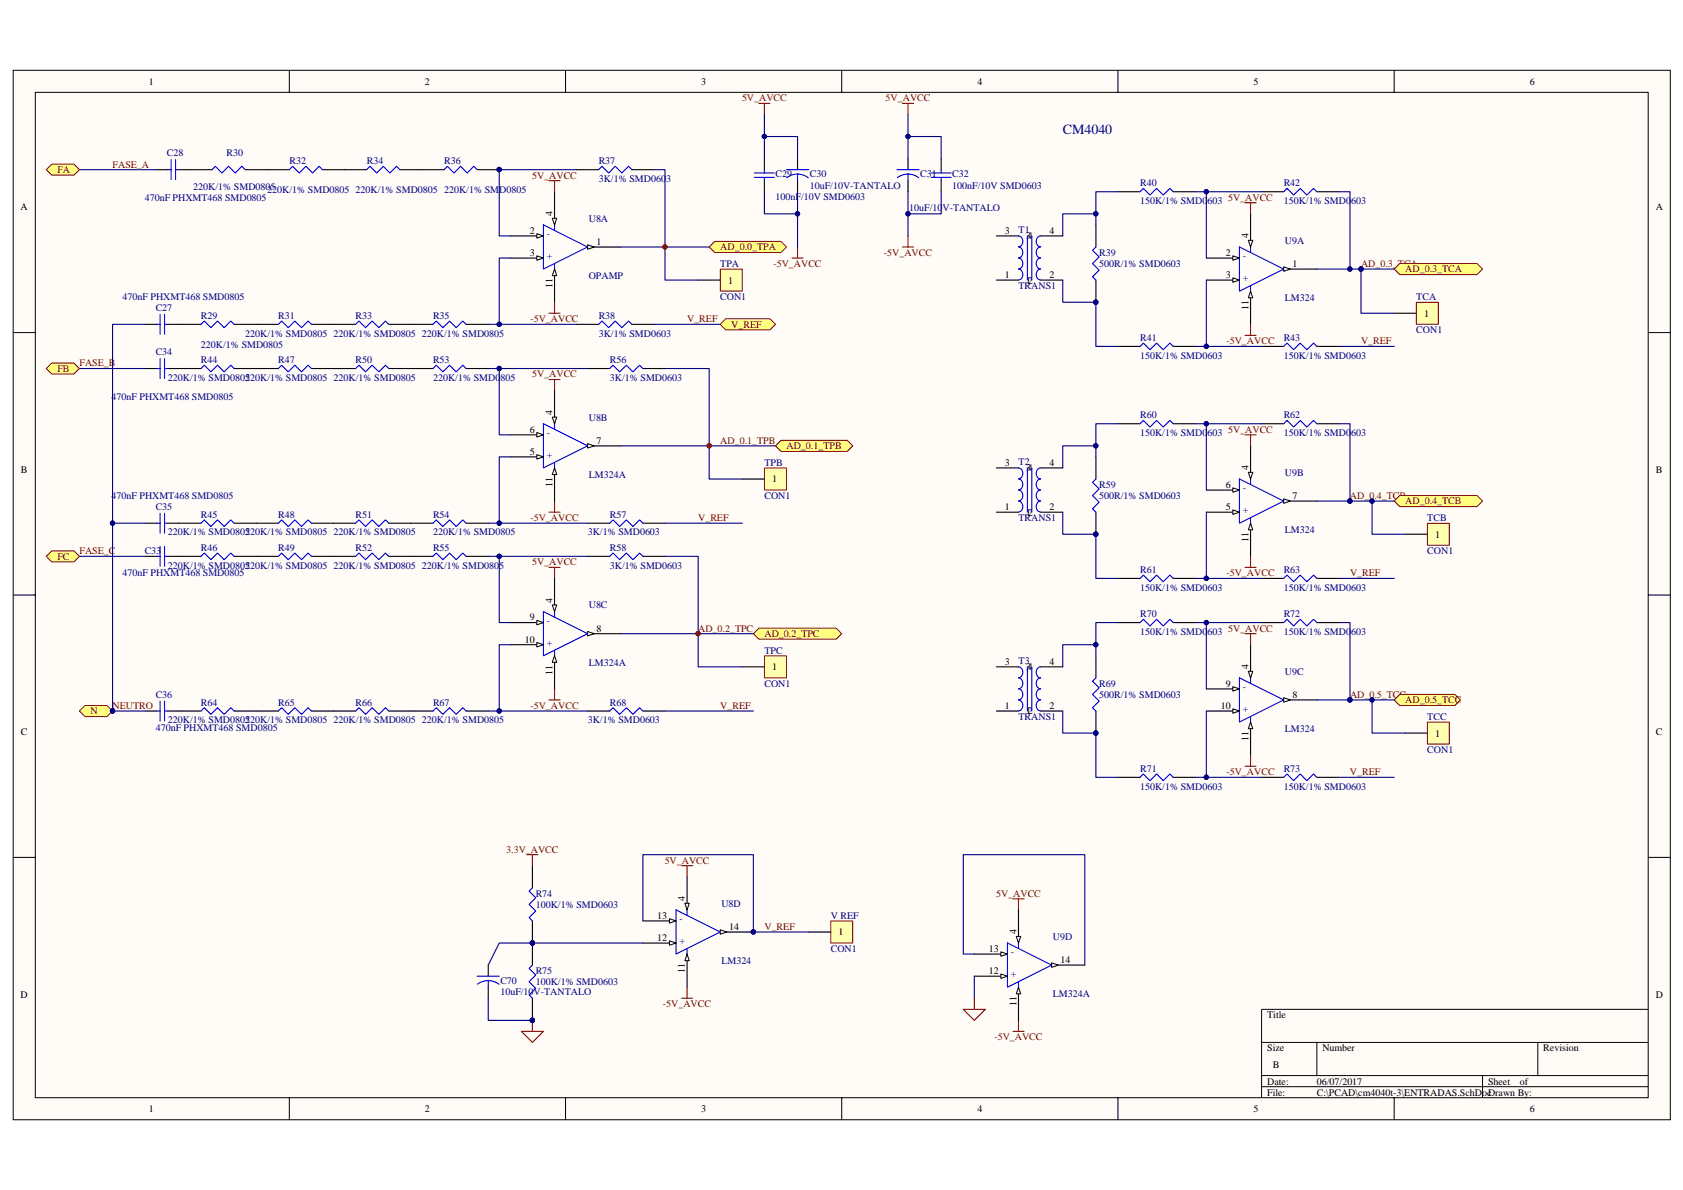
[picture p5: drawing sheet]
<svg xmlns="http://www.w3.org/2000/svg" width="420mm" height="297mm" viewBox="0 0 420 297" stroke-linecap="round" stroke-linejoin="round" font-family="sans-serif">
<path d="M3.3 17.6h413.7v261.9h-413.7z" fill="#fffcf8"/>
<path d="M3.3 17.5h413.7v262h-413.7z" fill="none" stroke="#000" stroke-width=".25"/>
<path d="M8.8 23.1h402.7v250.9h-402.7z" fill="#fffcf8"/>
<g fill="none" stroke="#000" stroke-width=".25">
<path d="M72.2 17.5v5.6M141.2 17.5v5.6M210.1 17.5v5.6M279.1 17.5v5.6M348.1 17.5v5.6M8.8 23.1h402.7v250.9h-402.7zM3.3 83h5.5M411.5 83h5.5M3.3 148.5h5.5M411.5 148.5h5.5M3.3 214h5.5M411.5 214h5.5"/>
<path d="M411.5 251.9h-96.6v22.1M72.2 274v5.5M141.2 274v5.5M210.1 274v5.5M279.1 274v5.5M314.9 260.2h96.6M314.9 268.5h96.6M314.9 271.3h96.6M328.7 260.2v8.3M348.1 274v5.5M370.1 268.5v5.5M383.9 260.2v8.3"/>
</g>
<g fill="#000080" stroke="#000080" stroke-width=".25">
<circle cx="166" cy="61.6" r=".53"/>
<circle cx="174.3" cy="158.2" r=".53"/>
<circle cx="177" cy="111.3" r=".54"/>
<circle cx="124.6" cy="42.3" r=".54"/>
</g>
<g fill="none" stroke="#000" stroke-width=".28">
<path d="M47.4 42.4h5.5M61.2 42.4h11M80.5 42.4h11M99.8 42.4h11M119.1 42.4h5.5M143.9 42.4h5.6M157.7 42.4h5.5M127.4 64.4h8.3M44.7 81h5.5M44.7 92h5.5M58.5 81h11M58.5 92h11"/>
<path d="M77.8 81h11M77.8 92h11M97.1 81h11M97.1 92h11M116.4 81h5.5M116.4 92h5.5M143.9 81h5.6M146.7 92h5.5M157.7 81h5.5M160.5 92h5.5M44.7 130.6h5.5M58.5 130.6h11"/>
<path d="M77.8 130.6h11M97.1 130.6h11M116.4 130.6h5.5M146.7 130.6h5.5M160.5 130.6h5.5"/>
</g>
<g fill="none" stroke="#00f" stroke-width=".28">
<path d="M52.9 42.4l.9-.9 1.6 1.7 1.7-1.7 1.6 1.7 1.7-1.7 .8 .9M72.2 42.4l.9-.9 1.6 1.7 1.7-1.7 1.6 1.7 1.7-1.7 .8 .9M91.5 42.4l.9-.9 1.6 1.7 1.7-1.7 1.6 1.7 1.7-1.7 .8 .9M110.8 42.4l.9-.9 1.6 1.7 1.7-1.7 1.6 1.7 1.7-1.7 .8 .9M135.7 56.1l11 5.6-11 5.5zM138.4 56.1v1.4M149.5 42.4l.8-.9 1.6 1.7 1.7-1.7 1.6 1.7 1.7-1.7 .8 .9M138.4 65.8v1.4M50.2 81l.8-.9 1.7 1.7 1.6-1.7 1.7 1.7 1.6-1.7 .9 .9M50.2 92l.8-.8 1.7 1.6 1.6-1.6 1.7 1.6 1.6-1.6 .9 .8M69.5 81l.8-.9 1.7 1.7 1.6-1.7 1.7 1.7 1.6-1.7 .9 .9M69.5 92l.8-.8 1.7 1.6 1.6-1.6 1.7 1.6 1.6-1.6 .9 .8"/>
<path d="M88.8 81l.8-.9 1.7 1.7 1.6-1.7 1.7 1.7 1.6-1.7 .9 .9M88.8 92l.8-.8 1.7 1.6 1.6-1.6 1.7 1.6 1.6-1.6 .9 .8M108.1 81l.8-.9 1.7 1.7 1.6-1.7 1.7 1.7 1.6-1.7 .9 .9M108.1 92l.8-.8 1.7 1.6 1.6-1.6 1.7 1.6 1.6-1.6 .9 .8M149.5 81l.8-.9 1.6 1.7 1.7-1.7 1.6 1.7 1.7-1.7 .8 .9M152.2 92l.8-.8 1.7 1.6 1.7-1.6 1.6 1.6 1.7-1.6 .8 .8M50.2 130.6l.8-.8 1.7 1.6 1.6-1.6 1.7 1.6 1.6-1.6 .9 .8M69.5 130.6l.8-.8 1.7 1.6 1.6-1.6 1.7 1.6 1.6-1.6 .9 .8M88.8 130.6l.8-.8 1.7 1.6 1.6-1.6 1.7 1.6 1.6-1.6 .9 .8M108.1 130.6l.8-.8 1.7 1.6 1.6-1.6 1.7 1.6 1.6-1.6 .9 .8M152.2 130.6l.8-.8 1.7 1.6 1.7-1.6 1.6 1.6 1.7-1.6 .8 .8"/>
</g>
<path d="M134 63.9l1.7 .5-1.7 .6z" fill="#fffcf8"/>
<path d="M134 63.9l1.7 .5-1.7 .6z" fill="none" stroke="#000" stroke-width=".25"/>
<path d="M127.4 58.9h8.3" fill="none" stroke="#000" stroke-width=".28"/>
<path d="M134 58.3l1.7 .6-1.7 .5z" fill="#fffcf8"/>
<path d="M134 58.3l1.7 .6-1.7 .5z" fill="none" stroke="#000" stroke-width=".25"/>
<path d="M146.7 61.7h8.3" fill="none" stroke="#000" stroke-width=".28"/>
<path d="M146.7 61.1l1.7 .6-1.7 .5z" fill="#fffcf8"/>
<path d="M146.7 61.1l1.7 .6-1.7 .5z" fill="none" stroke="#000" stroke-width=".25"/>
<path d="M138.4 47.9v8.2" fill="none" stroke="#000" stroke-width=".28"/>
<path d="M137.9 54.5h1.1l-.6 1.6z" fill="#fffcf8"/>
<path d="M137.9 54.5h1.1l-.6 1.6z" fill="none" stroke="#000" stroke-width=".25"/>
<path d="M138.4 67.2v8.2" fill="none" stroke="#000" stroke-width=".28"/>
<path d="M138.4 67.2l.6 1.6h-1.1z" fill="#fffcf8"/>
<path d="M138.4 67.2l.6 1.6h-1.1z" fill="none" stroke="#000" stroke-width=".25"/>
<path d="M137 45.1h2.8M138.4 45.1v2.8M137 78.2h2.8M138.4 75.4v2.8M137 94.7h2.8M138.4 94.7v2.8M137 127.8h2.8M138.4 125.1v2.7M137 141.6h2.8M138.4 141.6v2.8M137 174.7h2.8M138.4 172v2.7" fill="none" stroke="#800000" stroke-width=".28"/>
<path d="M19.8 42.4h19.3M19.8 92h16.6M163.2 81h16.6M19.8 138.9h16.6M166 130.6h19.3M166 177.5h22.1" fill="none" stroke="#000080" stroke-width=".28"/>
<g fill="none" stroke="#000" stroke-width=".28">
<path d="M248.8 58.9h5.5M259.8 58.9h5.5M273.6 56.1v5.6M279.1 47.9h5.5M292.9 47.9h5.5M314.9 47.9h5.6M328.7 47.9h5.6M248.8 69.9h5.5M259.8 69.9h5.5M273.6 69.9v5.5M301.2 69.9h8.2M279.1 86.5h5.5"/>
<path d="M292.9 86.5h5.5M314.9 86.5h5.6M328.7 86.5h5.6M44.7 138.9h5.5M58.5 138.9h11M77.8 138.9h11M97.1 138.9h11M116.4 138.9h5.5M146.7 138.9h5.5M160.5 138.9h5.5M44.7 177.5h5.5M58.5 177.5h11"/>
<path d="M77.8 177.5h11M97.1 177.5h11M116.4 177.5h5.5M146.7 177.5h5.5M160.5 177.5h5.5"/>
</g>
<g fill="none" stroke="#00f" stroke-width=".28">
<path d="M254.3 58.9a1.4 1.4 0 0 1 1 1.4 1.4 1.4 0 0 1-1 1.3M256.5 58.9v11M257.6 58.9v11M259.8 58.9a1.4 1.4 0 0 0-1.1 1.4 1.4 1.4 0 0 0 1.1 1.3M284.6 47.9l.8-.9 1.7 1.7 1.6-1.7 1.7 1.7 1.7-1.7 .8 .9M320.5 47.9l.8-.9 1.6 1.7 1.7-1.7 1.7 1.7 1.6-1.7 .8 .9M254.3 61.7a1.42 1.42 0 0 1 1 1.3 1.42 1.42 0 0 1-1 1.4 1.42 1.42 0 0 1 1 1.4 1.42 1.42 0 0 1-1 1.4 1.4 1.4 0 0 1 1 1.3 1.4 1.4 0 0 1-1 1.4M259.8 61.7a1.41 1.41 0 0 0-1.1 1.3 1.41 1.41 0 0 0 1.1 1.4 1.41 1.41 0 0 0-1.1 1.4 1.41 1.41 0 0 0 1.1 1.4 1.4 1.4 0 0 0-1.1 1.3 1.4 1.4 0 0 0 1.1 1.4M273.6 61.7l-.9 .8 1.7 1.6-1.7 1.7 1.7 1.6-1.7 1.7 .9 .8M309.4 61.7l11.1 5.5-11.1 5.5zM312.2 61.7v1.3M312.2 71.3v1.4"/>
<path d="M284.6 86.5l.8-.9 1.7 1.7 1.6-1.7 1.7 1.7 1.7-1.7 .8 .9M320.5 86.5l.8-.9 1.6 1.7 1.7-1.7 1.7 1.7 1.6-1.7 .8 .9M50.2 138.9l.8-.9 1.7 1.7 1.6-1.7 1.7 1.7 1.6-1.7 .9 .9M69.5 138.9l.8-.9 1.7 1.7 1.6-1.7 1.7 1.7 1.6-1.7 .9 .9M88.8 138.9l.8-.9 1.7 1.7 1.6-1.7 1.7 1.7 1.6-1.7 .9 .9M108.1 138.9l.8-.9 1.7 1.7 1.6-1.7 1.7 1.7 1.6-1.7 .9 .9M152.2 138.9l.8-.9 1.7 1.7 1.7-1.7 1.6 1.7 1.7-1.7 .8 .9M50.2 177.5l.8-.8 1.7 1.6 1.6-1.6 1.7 1.6 1.6-1.6 .9 .8M69.5 177.5l.8-.8 1.7 1.6 1.6-1.6 1.7 1.6 1.6-1.6 .9 .8M88.8 177.5l.8-.8 1.7 1.6 1.6-1.6 1.7 1.6 1.6-1.6 .9 .8M108.1 177.5l.8-.8 1.7 1.6 1.6-1.6 1.7 1.6 1.6-1.6 .9 .8M152.2 177.5l.8-.8 1.7 1.6 1.7-1.6 1.6 1.6 1.7-1.6 .8 .8"/>
</g>
<circle cx="273.6" cy="75.4" r=".54" fill="#000080" stroke="#000080" stroke-width=".25"/>
<path d="M307.8 69.4l1.6 .5-1.6 .6z" fill="#fffcf8"/>
<path d="M307.8 69.4l1.6 .5-1.6 .6z" fill="none" stroke="#000" stroke-width=".25"/>
<path d="M301.2 64.4h8.2" fill="none" stroke="#000" stroke-width=".28"/>
<path d="M307.8 63.9l1.6 .5-1.6 .6z" fill="#fffcf8"/>
<path d="M307.8 63.9l1.6 .5-1.6 .6z" fill="none" stroke="#000" stroke-width=".25"/>
<path d="M320.5 67.2h8.2" fill="none" stroke="#000" stroke-width=".28"/>
<path d="M320.5 66.6l1.6 .6-1.6 .5z" fill="#fffcf8"/>
<path d="M320.5 66.6l1.6 .6-1.6 .5z" fill="none" stroke="#000" stroke-width=".25"/>
<path d="M312.2 53.4v8.3" fill="none" stroke="#000" stroke-width=".28"/>
<path d="M311.6 60h1.1l-.5 1.7z" fill="#fffcf8"/>
<path d="M311.6 60h1.1l-.5 1.7z" fill="none" stroke="#000" stroke-width=".25"/>
<path d="M312.2 72.7v8.3" fill="none" stroke="#000" stroke-width=".28"/>
<path d="M312.2 72.7l.5 1.6h-1.1z" fill="#fffcf8"/>
<path d="M312.2 72.7l.5 1.6h-1.1z" fill="none" stroke="#000" stroke-width=".25"/>
<path d="M309.4 119.6l11.1 5.5-11.1 5.5zM312.2 119.6v1.3M312.2 129.2v1.4" fill="none" stroke="#00f" stroke-width=".28"/>
<path d="M301.2 127.8h8.2" fill="none" stroke="#000" stroke-width=".28"/>
<path d="M307.8 127.3l1.6 .5-1.6 .6z" fill="#fffcf8"/>
<path d="M307.8 127.3l1.6 .5-1.6 .6z" fill="none" stroke="#000" stroke-width=".25"/>
<path d="M301.2 122.3h8.2" fill="none" stroke="#000" stroke-width=".28"/>
<path d="M307.8 121.8l1.6 .5-1.6 .6z" fill="#fffcf8"/>
<path d="M307.8 121.8l1.6 .5-1.6 .6z" fill="none" stroke="#000" stroke-width=".25"/>
<path d="M320.5 125.1h8.2" fill="none" stroke="#000" stroke-width=".28"/>
<path d="M320.5 124.5l1.6 .6-1.6 .5z" fill="#fffcf8"/>
<path d="M320.5 124.5l1.6 .6-1.6 .5z" fill="none" stroke="#000" stroke-width=".25"/>
<path d="M312.2 111.3v8.3" fill="none" stroke="#000" stroke-width=".28"/>
<path d="M311.6 117.9h1.1l-.5 1.7z" fill="#fffcf8"/>
<path d="M311.6 117.9h1.1l-.5 1.7z" fill="none" stroke="#000" stroke-width=".25"/>
<path d="M312.2 130.6v8.3" fill="none" stroke="#000" stroke-width=".28"/>
<path d="M312.2 130.6l.5 1.6h-1.1z" fill="#fffcf8"/>
<path d="M312.2 130.6l.5 1.6h-1.1z" fill="none" stroke="#000" stroke-width=".25"/>
<path d="M309.4 169.2l11.1 5.5-11.1 5.5zM312.2 169.2v1.4M312.2 178.9v1.3" fill="none" stroke="#00f" stroke-width=".28"/>
<path d="M301.2 177.5h8.2" fill="none" stroke="#000" stroke-width=".28"/>
<path d="M307.8 176.9l1.6 .6-1.6 .5z" fill="#fffcf8"/>
<path d="M307.8 176.9l1.6 .6-1.6 .5z" fill="none" stroke="#000" stroke-width=".25"/>
<path d="M301.2 172h8.2" fill="none" stroke="#000" stroke-width=".28"/>
<path d="M307.8 171.4l1.6 .6-1.6 .5z" fill="#fffcf8"/>
<path d="M307.8 171.4l1.6 .6-1.6 .5z" fill="none" stroke="#000" stroke-width=".25"/>
<path d="M320.5 174.7h8.2" fill="none" stroke="#000" stroke-width=".28"/>
<path d="M320.5 174.2l1.6 .5-1.6 .6z" fill="#fffcf8"/>
<path d="M320.5 174.2l1.6 .5-1.6 .6z" fill="none" stroke="#000" stroke-width=".25"/>
<path d="M312.2 160.9v8.3" fill="none" stroke="#000" stroke-width=".28"/>
<path d="M311.6 167.6h1.1l-.5 1.6z" fill="#fffcf8"/>
<path d="M311.6 167.6h1.1l-.5 1.6z" fill="none" stroke="#000" stroke-width=".25"/>
<path d="M312.2 180.2v8.3" fill="none" stroke="#000" stroke-width=".28"/>
<path d="M312.2 180.2l.5 1.7h-1.1z" fill="#fffcf8"/>
<path d="M312.2 180.2l.5 1.7h-1.1z" fill="none" stroke="#000" stroke-width=".25"/>
<path d="M310.8 50.6h2.8M312.2 50.6v2.8M310.8 83.7h2.8M312.2 81v2.7M310.8 108.5h2.8M312.2 108.5v2.8M312.2 138.9v2.7M310.8 141.6h2.8M310.8 158.2h2.8M312.2 158.2v2.7M310.8 191.3h2.8M312.2 188.5v2.8" fill="none" stroke="#800000" stroke-width=".28"/>
<path d="M334.3 86.5h13.8M334.3 144.4h13.8M334.3 194h13.8" fill="none" stroke="#000080" stroke-width=".28"/>
<g fill="none" stroke="#000" stroke-width=".28">
<path d="M248.8 116.8h5.5M259.8 116.8h5.5M273.6 114v5.6M279.1 105.8h5.5M292.9 105.8h5.5M314.9 105.8h5.6M328.7 105.8h5.6M248.8 127.8h5.5M259.8 127.8h5.5M273.6 127.8v5.5M279.1 144.4h5.5M279.1 155.4h5.5"/>
<path d="M292.9 144.4h5.5M292.9 155.4h5.5M314.9 144.4h5.6M314.9 155.4h5.6M328.7 144.4h5.6M328.7 155.4h5.6M248.8 177.5h5.5M248.8 166.5h5.5M259.8 177.5h5.5M259.8 166.5h5.5M273.6 163.7v5.5M273.6 177.5v5.5"/>
<path d="M279.1 194h5.5M292.9 194h5.5M314.9 194h5.6M328.7 194h5.6M160.5 235.4h8.3"/>
</g>
<g fill="none" stroke="#00f" stroke-width=".28">
<path d="M254.3 119.6a1.42 1.42 0 0 1 1 1.3 1.42 1.42 0 0 1-1 1.4 1.42 1.42 0 0 1 1 1.4 1.42 1.42 0 0 1-1 1.4 1.4 1.4 0 0 1 1 1.3 1.4 1.4 0 0 1-1 1.4M254.3 116.8a1.4 1.4 0 0 1 1 1.4 1.4 1.4 0 0 1-1 1.3M256.5 116.8v11M257.6 116.8v11M259.8 119.6a1.41 1.41 0 0 0-1.1 1.3 1.41 1.41 0 0 0 1.1 1.4 1.41 1.41 0 0 0-1.1 1.4 1.41 1.41 0 0 0 1.1 1.4 1.4 1.4 0 0 0-1.1 1.3 1.4 1.4 0 0 0 1.1 1.4M259.8 116.8a1.4 1.4 0 0 0-1.1 1.4 1.4 1.4 0 0 0 1.1 1.3M273.6 119.6l-.9 .8 1.7 1.6-1.7 1.7 1.7 1.6-1.7 1.7 .9 .8M284.6 105.8l.8-.9 1.7 1.7 1.6-1.7 1.7 1.7 1.7-1.7 .8 .9M320.5 105.8l.8-.9 1.6 1.7 1.7-1.7 1.7 1.7 1.6-1.7 .8 .9M284.6 144.4l.8-.8 1.7 1.6 1.6-1.6 1.7 1.6 1.7-1.6 .8 .8M284.6 155.4l.8-.8 1.7 1.7 1.6-1.7 1.7 1.7 1.7-1.7 .8 .8M320.5 144.4l.8-.8 1.6 1.6 1.7-1.6 1.7 1.6 1.6-1.6 .8 .8"/>
<path d="M320.5 155.4l.8-.8 1.6 1.7 1.7-1.7 1.7 1.7 1.6-1.7 .8 .8M254.3 166.5a1.42 1.42 0 0 1 1 1.3 1.42 1.42 0 0 1-1 1.4 1.42 1.42 0 0 1 1 1.4 1.42 1.42 0 0 1-1 1.4 1.42 1.42 0 0 1 1 1.3 1.42 1.42 0 0 1-1 1.4 1.4 1.4 0 0 1 1 1.4 1.4 1.4 0 0 1-1 1.3M256.5 166.5v11M257.6 166.5v11M259.8 166.5a1.41 1.41 0 0 0-1.1 1.3 1.41 1.41 0 0 0 1.1 1.4 1.41 1.41 0 0 0-1.1 1.4 1.41 1.41 0 0 0 1.1 1.4 1.41 1.41 0 0 0-1.1 1.3 1.41 1.41 0 0 0 1.1 1.4 1.4 1.4 0 0 0-1.1 1.4 1.4 1.4 0 0 0 1.1 1.3M273.6 169.2l-.9 .8 1.7 1.7-1.7 1.6 1.7 1.7-1.7 1.7 .9 .8M284.6 194l.8-.8 1.7 1.7 1.6-1.7 1.7 1.7 1.7-1.7 .8 .8M320.5 194l.8-.8 1.6 1.7 1.7-1.7 1.7 1.7 1.6-1.7 .8 .8M168.8 227.1l11 5.5-11 5.5zM171.5 227.1v1.4M171.5 236.8v1.3"/>
</g>
<g fill="#000080" stroke="#000080" stroke-width=".25">
<circle cx="273.6" cy="133.3" r=".54"/>
<circle cx="273.6" cy="183" r=".54"/>
</g>
<path d="M167.1 234.8l1.7 .6-1.7 .5z" fill="#fffcf8"/>
<path d="M167.1 234.8l1.7 .6-1.7 .5z" fill="none" stroke="#000" stroke-width=".25"/>
<path d="M160.5 229.9h8.3" fill="none" stroke="#000" stroke-width=".28"/>
<path d="M167.1 229.3l1.7 .6-1.7 .5z" fill="#fffcf8"/>
<path d="M167.1 229.3l1.7 .6-1.7 .5z" fill="none" stroke="#000" stroke-width=".25"/>
<path d="M179.8 232.6h8.3" fill="none" stroke="#000" stroke-width=".28"/>
<path d="M179.8 232.1l1.7 .5-1.7 .6z" fill="#fffcf8"/>
<path d="M179.8 232.1l1.7 .5-1.7 .6z" fill="none" stroke="#000" stroke-width=".25"/>
<circle cx="188.1" cy="232.6" r=".54" fill="#000080" stroke="#000080" stroke-width=".25"/>
<path d="M171.5 218.8v8.3" fill="none" stroke="#000" stroke-width=".28"/>
<path d="M171 225.5h1.1l-.6 1.6z" fill="#fffcf8"/>
<path d="M171 225.5h1.1l-.6 1.6z" fill="none" stroke="#000" stroke-width=".25"/>
<path d="M171.5 238.1v8.3" fill="none" stroke="#000" stroke-width=".28"/>
<path d="M171.5 238.1l.6 1.7h-1.1z" fill="#fffcf8"/>
<path d="M171.5 238.1l.6 1.7h-1.1z" fill="none" stroke="#000" stroke-width=".25"/>
<g fill="#000080" stroke="#000080" stroke-width=".25">
<circle cx="188.1" cy="232.6" r=".54"/>
<circle cx="132.9" cy="235.4" r=".54"/>
<circle cx="132.9" cy="254.7" r=".54"/>
<circle cx="337" cy="125.1" r=".54"/>
<circle cx="339.8" cy="67.2" r=".54"/>
<circle cx="337" cy="174.7" r=".54"/>
<circle cx="28.1" cy="177.5" r=".54"/>
<circle cx="28.1" cy="130.6" r=".54"/>
</g>
<g fill="none" stroke="#800000" stroke-width=".28">
<path d="M189.5 25.8h2.7M190.8 25.8v2.8M225.3 25.8h2.8M226.7 25.8v2.8M226.7 58.9v2.8M197.7 64.4h2.8M199.1 61.7v2.7M225.3 61.7h2.8M131.5 213.3h2.8M132.9 213.3v2.8M170.1 216.1h2.8M171.5 216.1v2.7"/>
<path d="M252.9 224.4h2.8M254.3 224.4v2.7M130.2 257.5h5.5l-2.8 2.7zM132.9 254.7v2.8M170.1 249.2h2.8M171.5 246.4v2.8M240.5 251.9h5.5l-2.8 2.8zM243.2 249.2v2.7M252.9 257.5h2.8M254.3 254.7v2.8"/>
</g>
<g fill="none" stroke="#000" stroke-width=".28">
<path d="M190.8 39.6v2.8M199.1 39.6v2.8M226.7 39.6v2.8M235 39.6v2.8M39.1 42.4h2.8M44.7 42.4h2.7M190.8 45.1v2.8M199.1 45.1v2.8M226.7 45.1v2.8M235 45.1v2.8M36.4 81h2.7M36.4 92h2.7"/>
<path d="M41.9 81h2.8M41.9 92h2.8M36.4 130.6h2.7M36.4 138.9h2.7M41.9 130.6h2.8M41.9 138.9h2.8M36.4 177.5h2.7M41.9 177.5h2.8M132.9 216.1v5.5M132.9 229.9v11M132.9 249.2v5.5"/>
</g>
<g fill="none" stroke="#00f" stroke-width=".28">
<path d="M42.7 39.9v4.9M43.8 39.9v4.9M41.9 42.4h.8M43.8 42.4h.9M188.4 44.3h4.9M188.4 43.2h4.9M190.8 42.4v.8M190.8 44.3v.8M196.4 42.4h5.5M196.4 44.4l1.3-.7 1.5-.2 1.3 .2 1.3 .7M199.1 43.5v1.6M223.9 42.4h5.6"/>
<path d="M224 44.4l1.3-.7 1.4-.2 1.4 .2 1.3 .7M226.7 43.5v1.6M232.5 44.3h5M232.5 43.2h5M235 42.4v.8M235 44.3v.8M40 78.5v4.9M41.1 78.5v4.9M39.1 81h.9M39.1 92h.9M40 89.5v5M41.1 81h.8"/>
<path d="M41.1 89.5v5M41.1 92h.8M39.1 130.6h.9M39.1 138.9h.9M40 128.1v5M40 136.4v5M41.1 128.1v5M41.1 136.4v5M41.1 130.6h.8M41.1 138.9h.8M39.1 177.5h.9M40 175v5"/>
<path d="M41.1 175v5M41.1 177.5h.8M132.9 221.6l-.8 .8 1.6 1.7-1.6 1.6 1.6 1.7-1.6 1.6 .8 .9M132.9 240.9l-.8 .8 1.6 1.7-1.6 1.6 1.6 1.7-1.6 1.6 .8 .9"/>
</g>
<path d="M28.1 130.6h8.3M243.2 238.1h-2.7v-24.8h30.3v27.6M243.2 243.7v5.5" fill="none" stroke="#000080" stroke-width=".28"/>
<g fill="#ffff80" stroke="#800000" stroke-width=".25">
<path d="M178.4 60.3h16.6l1.4 1.4-1.4 1.3h-16.6l-1.4-1.3z" fill-rule="evenodd"/>
<path d="M181.2 79.6h11l1.4 1.4-1.4 1.3h-11l-1.4-1.3z" fill-rule="evenodd"/>
<path d="M193.6 111.3l1.4-1.4h16.5l1.4 1.4-1.4 1.4h-16.5z" fill-rule="evenodd"/>
<path d="M188.1 158.2l1.4-1.4h19.3l1.3 1.4-1.3 1.4h-19.3z" fill-rule="evenodd"/>
<path d="M348.1 67.2l1.3-1.4h19.3l1.4 1.4-1.4 1.3h-19.3z" fill-rule="evenodd"/>
<path d="M348.1 125.1l1.3-1.4h19.3l1.4 1.4-1.4 1.3h-19.3z" fill-rule="evenodd"/>
<path d="M348.1 174.7l1.3-1.4h13.8l1.4 1.4-1.4 1.4h-13.8z" fill-rule="evenodd"/>
<path d="M11.5 42.4l1.4-1.4h5.5l1.4 1.4-1.4 1.3h-5.5z" fill-rule="evenodd"/>
<path d="M11.5 92l1.4-1.4h5.5l1.4 1.4-1.4 1.4h-5.5z" fill-rule="evenodd"/>
<path d="M11.5 138.9l1.4-1.4h5.5l1.4 1.4-1.4 1.4h-5.5z" fill-rule="evenodd"/>
<path d="M19.8 177.5l1.4-1.4h5.5l1.4 1.4-1.4 1.4h-5.5z" fill-rule="evenodd"/>
</g>
<circle cx="28.1" cy="177.5" r=".54" fill="#000080" stroke="#000080" stroke-width=".25"/>
<path d="M179.8 67.2h5.5v5.5h-5.5z" fill="#ffffb0"/>
<path d="M179.8 67.2h5.5v5.5h-5.5z" fill="none" stroke="#800000" stroke-width=".25"/>
<path d="M174.3 69.9h5.5" fill="none" stroke="#000" stroke-width=".28"/>
<path d="M190.9 116.8h5.5v5.5h-5.5z" fill="#ffffb0"/>
<path d="M190.8 116.8h5.6v5.5h-5.6z" fill="none" stroke="#800000" stroke-width=".25"/>
<path d="M185.3 119.6h5.5" fill="none" stroke="#000" stroke-width=".28"/>
<path d="M190.9 163.7h5.5v5.5h-5.5z" fill="#ffffb0"/>
<path d="M190.8 163.7h5.6v5.5h-5.6z" fill="none" stroke="#800000" stroke-width=".25"/>
<path d="M185.3 166.5h5.5" fill="none" stroke="#000" stroke-width=".28"/>
<path d="M356.4 180.3h5.4v5.4h-5.4z" fill="#ffffb0"/>
<path d="M356.4 180.3h5.4v5.4h-5.4z" fill="none" stroke="#800000" stroke-width=".25"/>
<path d="M350.8 183h5.5" fill="none" stroke="#000" stroke-width=".28"/>
<path d="M356.4 130.6h5.4v5.5h-5.4z" fill="#ffffb0"/>
<path d="M356.4 130.6h5.4v5.5h-5.4z" fill="none" stroke="#800000" stroke-width=".25"/>
<path d="M350.8 133.3h5.5" fill="none" stroke="#000" stroke-width=".28"/>
<path d="M353.6 75.5h5.5v5.4h-5.5z" fill="#ffffb0"/>
<path d="M353.6 75.5h5.5v5.4h-5.5z" fill="none" stroke="#800000" stroke-width=".25"/>
<path d="M348.1 78.2h5.5" fill="none" stroke="#000" stroke-width=".28"/>
<path d="M339.8 67.2v11h8.3M342.5 125.1v8.2h8.3M342.5 174.7v8.3h8.3" fill="none" stroke="#000080" stroke-width=".28"/>
<g fill="#000080" stroke="#000080" stroke-width=".25">
<circle cx="339.8" cy="67.2" r=".54"/>
<circle cx="342.5" cy="125.1" r=".54"/>
<circle cx="342.5" cy="174.7" r=".54"/>
</g>
<path d="M207.4 229.9h5.5v5.5h-5.5z" fill="#ffffb0"/>
<path d="M207.4 229.9h5.5v5.5h-5.5z" fill="none" stroke="#800000" stroke-width=".25"/>
<path d="M127.4 114h8.3M201.9 232.6h5.5" fill="none" stroke="#000" stroke-width=".28"/>
<path d="M135.7 105.8l11 5.5-11 5.5zM138.4 105.8v1.3M138.4 115.4v1.4" fill="none" stroke="#00f" stroke-width=".28"/>
<path d="M134 113.5l1.7 .5-1.7 .6z" fill="#fffcf8"/>
<path d="M134 113.5l1.7 .5-1.7 .6z" fill="none" stroke="#000" stroke-width=".25"/>
<path d="M127.4 108.5h8.3" fill="none" stroke="#000" stroke-width=".28"/>
<path d="M134 108l1.7 .5-1.7 .6z" fill="#fffcf8"/>
<path d="M134 108l1.7 .5-1.7 .6z" fill="none" stroke="#000" stroke-width=".25"/>
<path d="M146.7 111.3h8.3" fill="none" stroke="#000" stroke-width=".28"/>
<path d="M146.7 110.7l1.7 .6-1.7 .5z" fill="#fffcf8"/>
<path d="M146.7 110.7l1.7 .6-1.7 .5z" fill="none" stroke="#000" stroke-width=".25"/>
<path d="M138.4 97.5v8.3" fill="none" stroke="#000" stroke-width=".28"/>
<path d="M137.9 104.1h1.1l-.6 1.7z" fill="#fffcf8"/>
<path d="M137.9 104.1h1.1l-.6 1.7z" fill="none" stroke="#000" stroke-width=".25"/>
<path d="M138.4 116.8v8.3" fill="none" stroke="#000" stroke-width=".28"/>
<path d="M138.4 116.8l.6 1.7h-1.1z" fill="#fffcf8"/>
<path d="M138.4 116.8l.6 1.7h-1.1z" fill="none" stroke="#000" stroke-width=".25"/>
<path d="M135.7 152.7l11 5.5-11 5.5zM138.4 152.7v1.3M138.4 162.3v1.4" fill="none" stroke="#00f" stroke-width=".28"/>
<path d="M127.4 160.9h8.3" fill="none" stroke="#000" stroke-width=".28"/>
<path d="M134 160.4l1.7 .5-1.7 .6z" fill="#fffcf8"/>
<path d="M134 160.4l1.7 .5-1.7 .6z" fill="none" stroke="#000" stroke-width=".25"/>
<path d="M127.4 155.4h8.3" fill="none" stroke="#000" stroke-width=".28"/>
<path d="M134 154.9l1.7 .5-1.7 .6z" fill="#fffcf8"/>
<path d="M134 154.9l1.7 .5-1.7 .6z" fill="none" stroke="#000" stroke-width=".25"/>
<path d="M146.7 158.2h8.3" fill="none" stroke="#000" stroke-width=".28"/>
<path d="M146.7 157.6l1.7 .6-1.7 .5z" fill="#fffcf8"/>
<path d="M146.7 157.6l1.7 .6-1.7 .5z" fill="none" stroke="#000" stroke-width=".25"/>
<path d="M138.4 144.4v8.3" fill="none" stroke="#000" stroke-width=".28"/>
<path d="M137.9 151h1.1l-.6 1.7z" fill="#fffcf8"/>
<path d="M137.9 151h1.1l-.6 1.7z" fill="none" stroke="#000" stroke-width=".25"/>
<path d="M138.4 163.7v8.3" fill="none" stroke="#000" stroke-width=".28"/>
<path d="M138.4 163.7l.6 1.6h-1.1z" fill="#fffcf8"/>
<path d="M138.4 163.7l.6 1.6h-1.1z" fill="none" stroke="#000" stroke-width=".25"/>
<path d="M251.5 235.4l11 5.5-11 5.5zM254.3 235.4v1.4M254.3 245v1.4" fill="none" stroke="#00f" stroke-width=".28"/>
<path d="M243.2 243.7h8.3" fill="none" stroke="#000" stroke-width=".28"/>
<path d="M249.9 243.1l1.6 .6-1.6 .5z" fill="#fffcf8"/>
<path d="M249.9 243.1l1.6 .6-1.6 .5z" fill="none" stroke="#000" stroke-width=".25"/>
<path d="M243.2 238.1h8.3" fill="none" stroke="#000" stroke-width=".28"/>
<path d="M249.9 237.6l1.6 .5-1.6 .6z" fill="#fffcf8"/>
<path d="M249.9 237.6l1.6 .5-1.6 .6z" fill="none" stroke="#000" stroke-width=".25"/>
<path d="M262.5 240.9h8.3" fill="none" stroke="#000" stroke-width=".28"/>
<path d="M262.5 240.3l1.7 .6-1.7 .6z" fill="#fffcf8"/>
<path d="M262.5 240.3l1.7 .6-1.7 .6z" fill="none" stroke="#000" stroke-width=".25"/>
<path d="M254.3 227.1v8.3" fill="none" stroke="#000" stroke-width=".28"/>
<path d="M253.7 233.7h1.1l-.5 1.7z" fill="#fffcf8"/>
<path d="M253.7 233.7h1.1l-.5 1.7z" fill="none" stroke="#000" stroke-width=".25"/>
<path d="M254.3 246.4v8.3" fill="none" stroke="#000" stroke-width=".28"/>
<path d="M254.3 246.4l.5 1.7h-1.1z" fill="#fffcf8"/>
<path d="M254.3 246.4l.5 1.7h-1.1z" fill="none" stroke="#000" stroke-width=".25"/>
<path d="M121.9 240.9v2.8M121.9 246.4v2.8" fill="none" stroke="#000" stroke-width=".28"/>
<path d="M119.1 243.7h5.5M119.2 245.7l1.3-.7 1.4-.2 1.4 .2 1.3 .7M121.9 244.8v1.6" fill="none" stroke="#00f" stroke-width=".28"/>
<g fill="none" stroke="#000080" stroke-width=".28">
<path d="M190.8 34.1h8.3v5.5M190.8 28.6v11M226.7 34.1h8.3v5.5M226.7 28.6v11M143.9 42.4h-19.3v16.5h2.8M163.2 42.4h2.8v27.5h8.3M190.8 47.9v5.5h8.3M199.1 47.9v13.8M226.7 47.9v11M235 47.9v5.5h-8.3M273.6 53.4h-8.3v5.5M279.1 47.9h-5.5v8.2"/>
<path d="M298.4 47.9h16.5M301.2 47.9v16.5M334.3 47.9h2.7v19.3M127.4 64.4h-2.8v16.6M155 61.7h22M265.3 69.9v5.5h8.3v11.1h5.5M301.2 69.9v16.6M328.7 67.2h19.4M36.4 81h-8.3v96.5h8.3M121.9 81h22M121.9 92h24.8M124.6 92v16.5h2.8"/>
<path d="M166 92h11v27.6h8.3M298.4 86.5h16.5M127.4 114h-2.8v16.6M155 111.3h38.6M273.6 111.3h-8.3v5.5M279.1 105.8h-5.5v8.2M298.4 105.8h16.5M301.2 105.8v16.5M334.3 105.8h2.7v19.3M121.9 130.6h24.8M121.9 138.9h24.8M124.6 138.9v16.5h2.8"/>
<path d="M166 138.9h8.3v27.6h11M265.3 127.8v5.5h8.3v11.1h5.5M301.2 127.8v16.6M328.7 125.1h19.4M155 158.2h33.1M279.1 155.4h-5.5v8.3M298.4 144.4h16.5M298.4 155.4h16.5M301.2 155.4v16.6M334.3 155.4h2.7v19.3M121.9 177.5h24.8M127.4 160.9h-2.8v16.6"/>
<path d="M265.3 177.5v5.5h8.3v11h5.5M273.6 160.9h-8.3v5.6M301.2 177.5v16.5M328.7 174.7h19.4M298.4 194h16.5M160.5 229.9v-16.6h27.6v19.3h13.8M160.5 235.4h-35.9l-2.7 5.5M121.9 249.2v5.5h11"/>
</g>
<g fill="#000080" stroke="#000080" stroke-width=".25">
<circle cx="132.9" cy="254.7" r=".54"/>
<circle cx="124.6" cy="42.3" r=".54"/>
<circle cx="124.6" cy="80.9" r=".54"/>
<circle cx="124.6" cy="92" r=".54"/>
<circle cx="124.6" cy="130.6" r=".54"/>
<circle cx="124.6" cy="138.9" r=".54"/>
<circle cx="124.6" cy="177.5" r=".54"/>
<circle cx="28.1" cy="177.5" r=".54"/>
<circle cx="28.1" cy="130.6" r=".54"/>
<circle cx="273.6" cy="53.4" r=".53"/>
<circle cx="273.6" cy="75.4" r=".54"/>
<circle cx="301.1" cy="86.5" r=".53"/>
<circle cx="301.1" cy="47.8" r=".53"/>
<circle cx="337" cy="67.2" r=".54"/>
<circle cx="339.8" cy="67.2" r=".54"/>
<circle cx="273.6" cy="111.3" r=".54"/>
<circle cx="273.6" cy="133.3" r=".54"/>
<circle cx="301.1" cy="144.4" r=".53"/>
<circle cx="301.1" cy="105.8" r=".53"/>
<circle cx="337" cy="125.1" r=".54"/>
<circle cx="342.5" cy="125.1" r=".54"/>
<circle cx="273.6" cy="160.9" r=".54"/>
<circle cx="273.6" cy="183" r=".54"/>
<circle cx="301.1" cy="194" r=".53"/>
<circle cx="301.1" cy="155.4" r=".53"/>
<circle cx="337" cy="174.7" r=".54"/>
<circle cx="342.5" cy="174.7" r=".54"/>
<circle cx="188.1" cy="232.6" r=".54"/>
<circle cx="132.9" cy="235.4" r=".54"/>
<circle cx="190.8" cy="34.1" r=".53"/>
<circle cx="199.1" cy="53.4" r=".53"/>
<circle cx="226.7" cy="34.1" r=".53"/>
<circle cx="226.7" cy="53.4" r=".53"/>
</g>
<g fill="#800000" stroke="#800000" stroke-width=".25">
<circle cx="166" cy="61.6" r=".53"/>
<circle cx="177" cy="111.3" r=".54"/>
<circle cx="174.3" cy="158.2" r=".53"/>
</g>
<text font-size="3.5" fill="#000080" x="265.3" y="33.3">CM4040</text>
<g font-size="2.5">
<text x="37.1" y="21.1">1</text>
<text x="106.1" y="21.1">2</text>
<text x="175.1" y="21.1">3</text>
<text x="244" y="21.1">4</text>
<text x="313" y="21.1">5</text>
<text x="381.9" y="21.1">6</text>
<text x="5.2" y="52.5">A</text>
<text x="137.9" y="53.9" transform="rotate(-90 137.9 53.9)">4</text>
<text x="413.4" y="52.5">A</text>
<text x="132.2" y="58.4">2</text>
<text x="250.8" y="58.4">3</text>
<text x="256.2" y="59.7">34</text>
<text x="262" y="58.4">4</text>
<text x="311.7" y="59.5" transform="rotate(-90 311.7 59.5)">4</text>
<text x="132.2" y="63.9">3</text>
<text x="148.9" y="61.1">1</text>
<text x="306" y="63.9">2</text>
<text x="137.9" y="71.9" transform="rotate(-90 137.9 71.9)">11</text>
<text x="181.7" y="70.8">1</text>
<text x="250.8" y="69.4">1</text>
<text x="256.2" y="70.8">12</text>
<text x="262" y="69.4">2</text>
<text x="306" y="69.4">3</text>
<text x="322.7" y="66.6">1</text>
<text x="311.7" y="77.4" transform="rotate(-90 311.7 77.4)">11</text>
<text x="355.5" y="79">1</text>
<text x="137.9" y="103.6" transform="rotate(-90 137.9 103.6)">4</text>
<text x="132.2" y="113.5">5</text>
<text x="132.2" y="108">6</text>
<text x="148.9" y="110.8">7</text>
<text x="5.2" y="118">B</text>
<text x="250.8" y="116.3">3</text>
<text x="256.2" y="117.7">34</text>
<text x="262" y="116.3">4</text>
<text x="311.7" y="117.4" transform="rotate(-90 311.7 117.4)">4</text>
<text x="413.4" y="118">B</text>
<text x="137.9" y="121.5" transform="rotate(-90 137.9 121.5)">11</text>
<text x="192.8" y="120.4">1</text>
<text x="306" y="121.8">6</text>
<text x="322.7" y="124.5">7</text>
<text x="250.8" y="127.3">1</text>
<text x="256.2" y="128.7">12</text>
<text x="262" y="127.3">2</text>
<text x="306" y="127.3">5</text>
<text x="311.7" y="135.3" transform="rotate(-90 311.7 135.3)">11</text>
<text x="358.3" y="134.2">1</text>
<text x="132.2" y="154.9">9</text>
<text x="137.9" y="150.5" transform="rotate(-90 137.9 150.5)">4</text>
<text x="131" y="160.4">10</text>
<text x="148.9" y="157.6">8</text>
<text x="192.8" y="167.3">1</text>
<text x="250.8" y="165.9">3</text>
<text x="256.2" y="167.3">34</text>
<text x="262" y="165.9">4</text>
<text x="311.7" y="167" transform="rotate(-90 311.7 167)">4</text>
<text x="137.9" y="168.4" transform="rotate(-90 137.9 168.4)">11</text>
<text x="306" y="171.4">9</text>
<text x="250.8" y="177">1</text>
<text x="256.2" y="178.3">12</text>
<text x="262" y="177">2</text>
<text x="304.7" y="177">10</text>
<text x="322.7" y="174.2">8</text>
<text x="5.2" y="183.5">C</text>
<text x="311.7" y="184.9" transform="rotate(-90 311.7 184.9)">11</text>
<text x="358.3" y="183.9">1</text>
<text x="413.4" y="183.5">C</text>
<text x="171" y="224.9" transform="rotate(-90 171 224.9)">4</text>
<text x="164.1" y="229.3">13</text>
<text x="182" y="232.1">14</text>
<text x="209.3" y="233.5">1</text>
<text x="253.7" y="233.2" transform="rotate(-90 253.7 233.2)">4</text>
<text x="164.1" y="234.9">12</text>
<text x="246.8" y="237.6">13</text>
<text x="171" y="242.9" transform="rotate(-90 171 242.9)">11</text>
<text x="246.8" y="243.1">12</text>
<text x="264.8" y="240.4">14</text>
<text x="5.2" y="249">D</text>
<text x="253.7" y="251.1" transform="rotate(-90 253.7 251.1)">11</text>
<text x="413.4" y="249">D</text>
<text x="316.3" y="254.2">Title</text>
<text x="316.3" y="262.4">Size</text>
<text x="330.1" y="262.4">Number</text>
<text x="385.3" y="262.4">Revision</text>
<text x="317.7" y="266.6">B</text>
<text x="316.3" y="270.7">Date:</text>
<text x="316.3" y="273.5">File:</text>
<text x="328.7" y="273.5">C:\PCAD\cm4040t-3\ENTRADAS.SchDocDrawn By:</text>
<text x="328.8" y="270.7">06/07/2017</text>
<text x="371.5" y="270.7">Sheet</text>
<text x="379.5" y="270.7">of</text>
<text x="37.1" y="277.6">1</text>
<text x="106.1" y="277.6">2</text>
<text x="175.1" y="277.6">3</text>
<text x="244" y="277.6">4</text>
<text x="313" y="277.6">5</text>
<text x="381.9" y="277.6">6</text>
</g>
<g font-size="2.5" fill="#800000">
<text x="185.2" y="25.3">5V_AVCC</text>
<text x="221.1" y="25.3">5V_AVCC</text>
<text x="28.1" y="41.8">FASE_A</text>
<text x="14.3" y="43.2">FA</text>
<text x="132.8" y="44.6">5V_AVCC</text>
<text x="306.6" y="50.1">5V_AVCC</text>
<text x="179.8" y="62.5">AD_0.0_TPA</text>
<text x="220.7" y="63.9">-5V_AVCC</text>
<text x="193.1" y="66.6">-5V_AVCC</text>
<text x="339.8" y="66.6">AD_0.3_TCA</text>
<text x="350.8" y="68">AD_0.3_TCA</text>
<text x="132.4" y="80.4">-5V_AVCC</text>
<text x="171.5" y="80.4">V_REF</text>
<text x="182.6" y="81.8">V_REF</text>
<text x="306.2" y="85.9">-5V_AVCC</text>
<text x="339.8" y="85.9">V_REF</text>
<text x="14.3" y="92.8">FB</text>
<text x="19.8" y="91.5">FASE_B</text>
<text x="132.8" y="94.2">5V_AVCC</text>
<text x="179.8" y="110.8">AD_0.1_TPB</text>
<text x="196.4" y="112.1">AD_0.1_TPB</text>
<text x="306.6" y="108">5V_AVCC</text>
<text x="337" y="124.5">AD_0.4_TCB</text>
<text x="350.8" y="125.9">AD_0.4_TCB</text>
<text x="132.4" y="130.1">-5V_AVCC</text>
<text x="174.3" y="130.1">V_REF</text>
<text x="14.3" y="139.7">FC</text>
<text x="19.8" y="138.3">FASE_C</text>
<text x="132.8" y="141.1">5V_AVCC</text>
<text x="306.2" y="143.8">-5V_AVCC</text>
<text x="337" y="143.8">V_REF</text>
<text x="174.3" y="157.6">AD_0.2_TPC</text>
<text x="190.8" y="159">AD_0.2_TPC</text>
<text x="306.6" y="157.6">5V_AVCC</text>
<text x="22.6" y="178.3">N</text>
<text x="28.1" y="177">NEUTRO</text>
<text x="132.4" y="177">-5V_AVCC</text>
<text x="179.8" y="177">V_REF</text>
<text x="337" y="174.2">AD_0.5_TCC</text>
<text x="350.8" y="175.6">AD_0.5_TCC</text>
<text x="306.2" y="193.5">-5V_AVCC</text>
<text x="337" y="193.5">V_REF</text>
<text x="126.4" y="212.8">3.3V_AVCC</text>
<text x="165.9" y="215.6">5V_AVCC</text>
<text x="248.7" y="223.8">5V_AVCC</text>
<text x="190.8" y="232.1">V_REF</text>
<text x="165.5" y="251.4">-5V_AVCC</text>
<text x="248.3" y="259.7">-5V_AVCC</text>
</g>
<g font-size="2.5" fill="#000080">
<text x="41.6" y="39.1">C28</text>
<text x="56.5" y="39.1">R30</text>
<text x="72.3" y="41">R32</text>
<text x="91.6" y="41">R34</text>
<text x="110.9" y="41">R36</text>
<text x="149.5" y="41">R37</text>
<text x="48.2" y="47.3">220K/1% SMD0805</text>
<text x="149.5" y="45.4">3K/1% SMD0603</text>
<text x="193.6" y="44.3">C29</text>
<text x="202.2" y="44.3">C30</text>
<text x="202.2" y="47.1">10uF/10V-TANTALO</text>
<text x="229.7" y="44.3">C31</text>
<text x="237.7" y="44.3">C32</text>
<text x="237.7" y="47.1">100nF/10V SMD0603</text>
<text x="284.6" y="46.5">R40</text>
<text x="320.5" y="46.5">R42</text>
<text x="36.1" y="50.1">470nF PHXMT468 SMD0805</text>
<text x="66.7" y="48.2">220K/1% SMD0805</text>
<text x="88.8" y="48.2">220K/1% SMD0805</text>
<text x="110.9" y="48.2">220K/1% SMD0805</text>
<text x="193.6" y="49.8">100nF/10V SMD0603</text>
<text x="227" y="52.6">10uF/10V-TANTALO</text>
<text x="284.6" y="50.9">150K/1% SMD0603</text>
<text x="320.5" y="50.9">150K/1% SMD0603</text>
<text x="136.5" y="59.2">-</text>
<text x="147" y="55.3">U8A</text>
<text x="254.3" y="58.1">T1</text>
<text x="136.5" y="64.7">+</text>
<text x="274.4" y="63.9">R39</text>
<text x="310.3" y="64.7">-</text>
<text x="320.7" y="60.9">U9A</text>
<text x="147" y="69.7">OPAMP</text>
<text x="179.8" y="66.6">TPA</text>
<text x="274.4" y="66.6">500R/1% SMD0603</text>
<text x="310.3" y="70.2">+</text>
<text x="30.6" y="74.9">470nF PHXMT468 SMD0805</text>
<text x="38.9" y="77.7">C27</text>
<text x="179.8" y="74.9">CON1</text>
<text x="254.3" y="72.2">TRANS1</text>
<text x="320.7" y="75.2">LM324</text>
<text x="353.6" y="74.9">TCA</text>
<text x="50.2" y="79.6">R29</text>
<text x="69.5" y="79.6">R31</text>
<text x="88.8" y="79.6">R33</text>
<text x="108.1" y="79.6">R35</text>
<text x="149.5" y="79.6">R38</text>
<text x="353.6" y="83.2">CON1</text>
<text x="38.9" y="88.7">C34</text>
<text x="50.2" y="86.8">220K/1% SMD0805</text>
<text x="61.2" y="84">220K/1% SMD0805</text>
<text x="83.3" y="84">220K/1% SMD0805</text>
<text x="105.3" y="84">220K/1% SMD0805</text>
<text x="149.5" y="84">3K/1% SMD0603</text>
<text x="284.6" y="85.1">R41</text>
<text x="284.6" y="89.5">150K/1% SMD0603</text>
<text x="320.5" y="85.1">R43</text>
<text x="320.5" y="89.5">150K/1% SMD0603</text>
<text x="41.9" y="95">220K/1% SMD0805</text>
<text x="50.2" y="90.6">R44</text>
<text x="61.2" y="95">220K/1% SMD0805</text>
<text x="69.5" y="90.6">R47</text>
<text x="83.3" y="95">220K/1% SMD0805</text>
<text x="88.8" y="90.6">R50</text>
<text x="108.1" y="90.6">R53</text>
<text x="108.1" y="95">220K/1% SMD0805</text>
<text x="152.2" y="90.6">R56</text>
<text x="152.2" y="95">3K/1% SMD0603</text>
<text x="27.8" y="99.7">470nF PHXMT468 SMD0805</text>
<text x="147" y="105">U8B</text>
<text x="284.6" y="104.4">R60</text>
<text x="320.5" y="104.4">R62</text>
<text x="136.5" y="108.8">-</text>
<text x="284.6" y="108.8">150K/1% SMD0603</text>
<text x="320.5" y="108.8">150K/1% SMD0603</text>
<text x="136.5" y="114.3">+</text>
<text x="147" y="119.3">LM324A</text>
<text x="190.8" y="116.3">TPB</text>
<text x="254.3" y="116">T2</text>
<text x="320.7" y="118.8">U9B</text>
<text x="27.8" y="124.5">470nF PHXMT468 SMD0805</text>
<text x="190.8" y="124.5">CON1</text>
<text x="274.4" y="121.8">R59</text>
<text x="274.4" y="124.5">500R/1% SMD0603</text>
<text x="310.3" y="122.6">-</text>
<text x="38.9" y="127.3">C35</text>
<text x="50.2" y="129.2">R45</text>
<text x="69.5" y="129.2">R48</text>
<text x="88.8" y="129.2">R51</text>
<text x="108.1" y="129.2">R54</text>
<text x="152.2" y="129.2">R57</text>
<text x="254.3" y="130.1">TRANS1</text>
<text x="310.3" y="128.1">+</text>
<text x="356.3" y="130.1">TCB</text>
<text x="41.9" y="133.6">220K/1% SMD0805</text>
<text x="50.2" y="137.5">R46</text>
<text x="61.2" y="133.6">220K/1% SMD0805</text>
<text x="69.5" y="137.5">R49</text>
<text x="83.3" y="133.6">220K/1% SMD0805</text>
<text x="88.8" y="137.5">R52</text>
<text x="108.1" y="133.6">220K/1% SMD0805</text>
<text x="108.1" y="137.5">R55</text>
<text x="146.7" y="133.6">3K/1% SMD0603</text>
<text x="152.2" y="137.5">R58</text>
<text x="320.7" y="133.1">LM324</text>
<text x="30.6" y="143.8">470nF PHXMT468 SMD0805</text>
<text x="36.1" y="138.3">C33</text>
<text x="41.9" y="141.9">220K/1% SMD0805</text>
<text x="61.2" y="141.9">220K/1% SMD0805</text>
<text x="83.3" y="141.9">220K/1% SMD0805</text>
<text x="105.3" y="141.9">220K/1% SMD0805</text>
<text x="152.2" y="141.9">3K/1% SMD0603</text>
<text x="284.6" y="143">R61</text>
<text x="320.5" y="143">R63</text>
<text x="356.3" y="138.3">CON1</text>
<text x="284.6" y="147.4">150K/1% SMD0603</text>
<text x="320.5" y="147.4">150K/1% SMD0603</text>
<text x="136.5" y="155.7">-</text>
<text x="147" y="151.8">U8C</text>
<text x="284.6" y="154.1">R70</text>
<text x="320.5" y="154.1">R72</text>
<text x="136.5" y="161.2">+</text>
<text x="284.6" y="158.5">150K/1% SMD0603</text>
<text x="320.5" y="158.5">150K/1% SMD0603</text>
<text x="147" y="166.2">LM324A</text>
<text x="190.8" y="163.2">TPC</text>
<text x="254.3" y="165.7">T3</text>
<text x="190.8" y="171.4">CON1</text>
<text x="274.4" y="171.4">R69</text>
<text x="310.3" y="172.3">-</text>
<text x="320.7" y="168.4">U9C</text>
<text x="38.9" y="174.2">C36</text>
<text x="50.2" y="176.1">R64</text>
<text x="69.5" y="176.1">R65</text>
<text x="88.8" y="176.1">R66</text>
<text x="108.1" y="176.1">R67</text>
<text x="152.2" y="176.1">R68</text>
<text x="254.3" y="179.7">TRANS1</text>
<text x="274.4" y="174.2">500R/1% SMD0603</text>
<text x="310.3" y="177.8">+</text>
<text x="356.3" y="179.7">TCC</text>
<text x="38.9" y="182.5">470nF PHXMT468 SMD0805</text>
<text x="41.9" y="180.5">220K/1% SMD0805</text>
<text x="61.2" y="180.5">220K/1% SMD0805</text>
<text x="83.3" y="180.5">220K/1% SMD0805</text>
<text x="105.3" y="180.5">220K/1% SMD0805</text>
<text x="146.7" y="180.5">3K/1% SMD0603</text>
<text x="320.7" y="182.7">LM324</text>
<text x="356.3" y="188">CON1</text>
<text x="284.6" y="192.7">R71</text>
<text x="284.6" y="197.1">150K/1% SMD0603</text>
<text x="320.5" y="192.7">R73</text>
<text x="320.5" y="197.1">150K/1% SMD0603</text>
<text x="133.7" y="223.8">R74</text>
<text x="133.7" y="226.6">100K/1% SMD0603</text>
<text x="180.1" y="226.3">U8D</text>
<text x="169.6" y="230.2">-</text>
<text x="207.4" y="229.3">V REF</text>
<text x="169.6" y="235.7">+</text>
<text x="207.4" y="237.6">CON1</text>
<text x="252.4" y="238.4">-</text>
<text x="262.8" y="234.6">U9D</text>
<text x="124.9" y="245.6">C70</text>
<text x="133.7" y="243.1">R75</text>
<text x="133.7" y="245.9">100K/1% SMD0603</text>
<text x="180.1" y="240.7">LM324</text>
<text x="252.4" y="244">+</text>
<text x="124.9" y="248.4">10uF/10V-TANTALO</text>
<text x="262.8" y="248.9">LM324A</text>
</g>
</svg>
